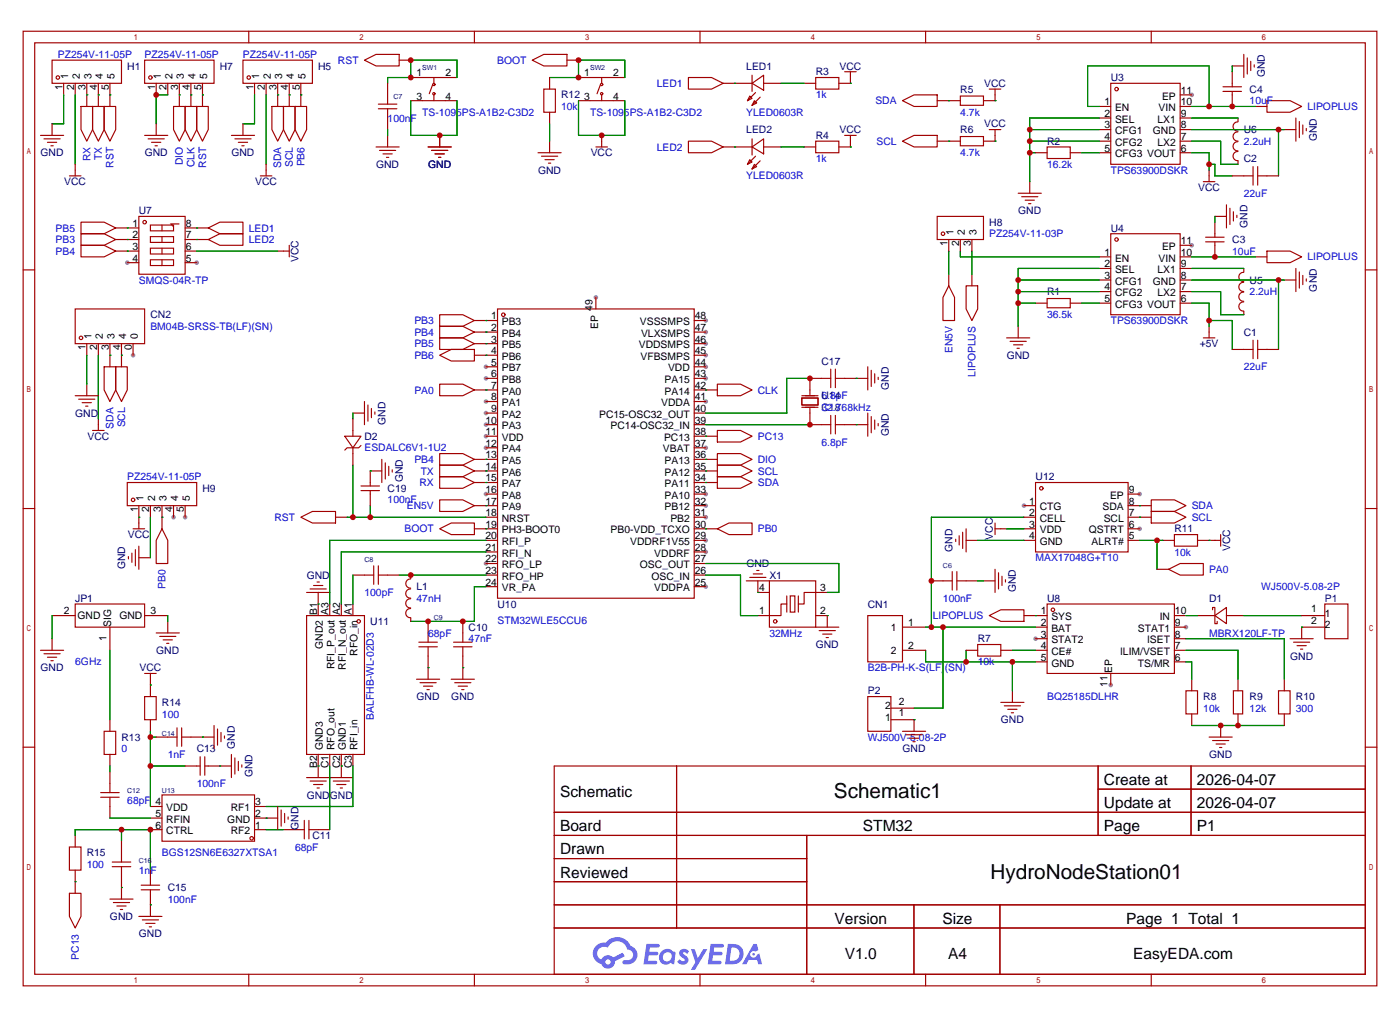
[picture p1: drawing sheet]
<svg xmlns="http://www.w3.org/2000/svg" width="307mm" height="221mm" viewBox="0 0 307 221" stroke-linecap="round" stroke-linejoin="round" font-family="sans-serif">
<g fill="#999">
<circle cx="261.6" cy="20.8" r=".51"/>
<circle cx="261.6" cy="53.8" r=".51"/>
<circle cx="43.2" cy="57.7" r=".51"/>
<circle cx="27.9" cy="57.7" r=".51"/>
<circle cx="227.3" cy="140.2" r=".51"/>
<circle cx="260.3" cy="137.7" r=".51"/>
<circle cx="243.8" cy="150.4" r=".51"/>
<circle cx="106.7" cy="80.5" r=".51"/>
<circle cx="106.7" cy="83.1" r=".51"/>
<circle cx="106.7" cy="88.1" r=".51"/>
<circle cx="106.7" cy="90.7" r=".51"/>
<circle cx="106.7" cy="93.2" r=".51"/>
<circle cx="106.7" cy="95.8" r=".51"/>
<circle cx="106.7" cy="98.3" r=".51"/>
<circle cx="106.7" cy="108.5" r=".51"/>
<circle cx="106.7" cy="123.7" r=".51"/>
<circle cx="154.9" cy="128.8" r=".51"/>
<circle cx="154.9" cy="121.2" r=".51"/>
<circle cx="154.9" cy="118.6" r=".51"/>
<circle cx="154.9" cy="113.5" r=".51"/>
<circle cx="154.9" cy="111" r=".51"/>
<circle cx="154.9" cy="108.5" r=".51"/>
<circle cx="154.9" cy="98.3" r=".51"/>
<circle cx="154.9" cy="88.1" r=".51"/>
<circle cx="154.9" cy="83.1" r=".51"/>
<circle cx="154.9" cy="80.5" r=".51"/>
<circle cx="154.9" cy="78" r=".51"/>
<circle cx="154.9" cy="75.4" r=".51"/>
<circle cx="154.9" cy="72.9" r=".51"/>
<circle cx="154.9" cy="70.4" r=".51"/>
<circle cx="130.8" cy="65.3" r=".51"/>
<circle cx="224.8" cy="111" r=".51"/>
<circle cx="250.2" cy="116.1" r=".51"/>
<circle cx="250.2" cy="108.5" r=".51"/>
<circle cx="38.1" cy="113.5" r=".51"/>
<circle cx="40.6" cy="113.5" r=".51"/>
<circle cx="29.2" cy="78" r=".51"/>
</g>
<g fill="none" stroke="#a10000" stroke-width=".25">
<path d="M5.1 6.9h297.2v209.5h-297.2zM7.6 9.4h292.1v204.5h-292.1zM54.6 6.9v2.5M104.1 6.9v2.5M153.7 6.9v2.5M203.2 6.9v2.5M252.7 6.9v2.5M5.1 59.2h2.5M299.7 59.2h2.6M5.1 111.6h2.5M299.7 111.6h2.6M5.1 164h2.5"/>
<path d="M121.7 168.1h178v45.8h-178zM121.7 178.3h178M148.5 168.1v35.6M241.1 168.1v15.3M241.1 173.2h58.6M261.5 168.1v15.3M299.7 164h2.6M121.7 183.4h178M121.7 188.5h55.4M121.7 198.6h178M121.7 193.5h55.4M177.1 183.4v30.5"/>
<path d="M200.6 198.6v15.3M219.5 198.6v15.3M54.6 213.9v2.5M104.1 213.9v2.5M121.7 203.7h178M153.7 213.9v2.5M203.2 213.9v2.5M252.7 213.9v2.5"/>
</g>
<g fill="#5487ff">
<path d="M149.4 208.5a1.3 1.3 0 0 1 1.8 .3l-.4 .7a.54 .54 0 0 0-.9-.3l.2 .2a1.28 1.28 0 0 1 .7 2 1.53 1.53 0 0 1-2.1-.3l.5-.5 .8 .4a.31 .31 0 0 0 .3-.3 .31 .31 0 0 0-.3-.3 1.12 1.12 0 0 1-.6-1.9z"/>
<path d="M151.7 208.4h.8l.7 1.9 1.2-1.9h.9l-2.7 4.5h-.9l1-1.7z"/>
<path d="M141.9 207.2h2.3a.46 .46 0 0 1 .5 .1 .46 .46 0 0 1 .1 .5l-.4 .2h-1.7l-.2 .9h1.7a.4 .4 0 0 1 .3 .5 .4 .4 0 0 1-.4 .3h-1.7l-.1 1.2h1.3a.46 .46 0 0 1 .5 .1 .46 .46 0 0 1 .1 .5l-.3 .2h-2.6z"/>
<path d="M156 207.2h2.3a.47 .47 0 0 1 .5 .1 .47 .47 0 0 1 .1 .5l-.4 .2h-1.7l-.1 .9h1.6a.4 .4 0 0 1 .3 .5 .4 .4 0 0 1-.4 .3h-1.7l-.1 1.2h1.3a.46 .46 0 0 1 .5 .1 .46 .46 0 0 1 .2 .5l-.4 .2h-2.6z"/>
<path d="M165.4 207.2h.7l.4 1.4-.6 .3a.75 .75 0 0 0-1.2 .3 .75 .75 0 0 0 .5 1 .75 .75 0 0 0 1-.6l.5-.3 .6 2.4h-.8l-.3-1h-1.8l-.6 1h-.9z"/>
<path d="M159.8 207.2l-.6 4.5h1.4a2.27 2.27 0 0 0 2.6-2.3 2.27 2.27 0 0 0-2.7-2.2zM160.6 208a1.5 1.5 0 0 1 1.8 1.5 1.5 1.5 0 0 1-2 1.4h-.2z"/>
<path d="M145.2 208.8a1.6 1.6 0 0 0-.3 2.3 1.6 1.6 0 0 0 2.3 .2l.8 .4 .3-2.5-.2-.3h-.4a1.58 1.58 0 0 0-2.5-.1zM145.8 209.4a.98 .98 0 0 1 1.6 .4 .98 .98 0 0 1-1 1.2 .94 .94 0 0 1-.9-.6 .94 .94 0 0 1 .3-1z"/>
<path d="M130.9 207.6a2.37 2.37 0 0 0 1.1 4 1.54 1.54 0 0 0 1.8 1 1.54 1.54 0 0 0 1.2-1.6l2.2-1.1-.5-.8-2.1 1.1a1.57 1.57 0 0 0-2.6 .5 1.5 1.5 0 0 1-.7-2.1 1.5 1.5 0 0 1 2.2-.6 2.23 2.23 0 0 1 2.2-1.4 2.23 2.23 0 0 1 2 1.9 1.16 1.16 0 0 1 1.3 1 1.16 1.16 0 0 1-1.1 1.3h-.7a.47 .47 0 0 0-.6 .4 .47 .47 0 0 0 .5 .5 2.17 2.17 0 0 0 2.5-1 2.17 2.17 0 0 0-.4-2.6l-.8-.5a3.2 3.2 0 0 0-5.4-.7l-1.1 .1zM132.9 211.2a.6 .6 0 0 1 1.2 0 .6 .6 0 0 1-1.2 0z"/>
<circle cx="165.4" cy="209.5" r=".28"/>
</g>
<g fill="none" stroke="#a10000" stroke-width=".25">
<path d="M11.4 13.2h15.3v5.1h-15.3zM14 18.3v2.5M16.5 18.3v2.5M19 18.3v5.1M21.6 18.3v5.1M24.1 18.3v5.1M31.7 13.2h15.3v5.1h-15.3zM34.3 18.3v2.5M36.8 18.3v2.5M39.4 18.3v5.1M41.9 18.3v5.1M44.4 18.3v5.1"/>
<path d="M53.3 13.2h15.3v5.1h-15.3zM55.9 18.3v2.5M58.4 18.3v2.5M61 18.3v5.1M63.5 18.3v5.1M66 18.3v5.1M80 13.2l2.5-1.3h5.1v2.6h-5.1zM85.1 18.3v4.6M87.6 13.2h2.6M90.2 17h10.1M95 18.5l-.8 2.1M95.2 17v1.3"/>
<path d="M116.8 13.2l2.6-1.3h5.1v2.6h-5.1zM119.4 19.6h2.5v5h-2.5zM120.6 17v2.6M124.5 13.2h2.5M127 17h10.2M131.8 18.5l-.7 2.1M132.1 17v1.3M151.1 17h5.1l2.5 1.3-2.5 1.3h-5.1zM158.7 18.3h6.4M165.1 18.3l2.5-1.8v3.3zM165.1 16.5v3.6M167.6 18.3h3.8"/>
<path d="M176.5 18.3h2.6M179.1 17h5v2.6h-5zM185.4 15.7h2.6M186.7 15.7v2.6h-2.6M217.2 19.6h2.5M218.4 19.6v2.5h-2.5M243.8 18.3h15.3v17.8h-15.3zM268.5 19h4M270.5 15.7v3.3M270.5 14.5h2.5M273 11.9v5.1M273.8 12.7v3.6"/>
<path d="M274.6 13.5v2M275.3 14.2v.5M8.9 29.7h5.1M9.7 30.5h3.5M10.4 31.2h2M11.2 32h.5M11.4 27.2v2.5M15.2 38.6h2.6M16.5 36.1v2.5M17.8 23.4h2.5v5l-1.3 2.6-1.2-2.6zM20.3 23.4h2.6v5l-1.3 2.6-1.3-2.6zM22.9 23.4h2.5v5l-1.3 2.6-1.2-2.6z"/>
<path d="M31.7 29.7h5.1M32.5 30.5h3.6M33.3 31.2h2M34 32h.5M34.3 27.2v2.5M38.1 23.4h2.5v5l-1.2 2.6-1.3-2.6zM40.6 23.4h2.6v5l-1.3 2.6-1.3-2.6zM43.2 23.4h2.5v5l-1.3 2.6-1.2-2.6zM50.8 29.7h5.1M51.6 30.5h3.5M52.3 31.2h2.1M53.1 32h.5"/>
<path d="M53.3 27.2v2.5M57.1 38.6h2.6M58.4 36.1v2.5M59.7 23.4h2.5v5l-1.2 2.6-1.3-2.6zM62.2 23.4h2.6v5l-1.3 2.6-1.3-2.6zM64.8 23.4h2.5v5l-1.3 2.6-1.2-2.6zM82.5 32.3h5.1M83.1 23.9h4M83.1 22.9h4M83.3 33h3.6M84.1 33.8h2M84.8 34.5h.5"/>
<path d="M85.1 23.9v4.5M85.1 29.7v2.6M90.2 22.1h10.1M94 32.3h5.1M94.7 33h3.6M95.2 20.8v1.3M95.5 33.8h2M96.3 34.5h.5M96.5 29.7v2.6M118.1 33.5h5.1M118.9 34.3h3.5M119.6 35.1h2.1"/>
<path d="M120.4 35.8h.5M120.6 24.6v2.6M120.6 31v2.5M127 22.1h10.2M130.8 32.3h2.5M132.1 20.8v1.3M132.1 29.7v2.6M151.1 31h5.1l2.5 1.3-2.5 1.2h-5.1zM158.7 32.3h6.4M164.6 21.1l.5 .5-1 .5zM164.6 35.1l.5 .5-1 .5zM165.1 32.3l2.5-1.8v3.3z"/>
<path d="M165.1 30.5v3.5M165.6 22.1l.5 .5-1 .5zM165.6 36.1l.5 .5-1 .5zM165.9 20.3l-1.8 1.8M165.9 34.3l-1.8 1.8M166.9 21.3l-1.8 1.8M166.9 35.3l-1.8 1.8M167.6 32.3h3.8M176.5 32.3h2.6M179.1 31h5v2.5h-5zM185.4 29.7h2.6M186.7 29.7v2.6h-2.6"/>
<path d="M198.1 31l2.6-1.3h5v2.6h-5zM198.1 22.1l2.6-1.3h5v2.6h-5zM205.7 31h5.1M205.7 22.1h5.1M210.8 21.1h5.1v2h-5.1zM210.8 30h5.1v2h-5.1zM217.2 28.4h2.5M218.4 28.4v2.6h-2.5M226.1 39.9v2.5M227.3 33.5h2.6M229.9 32.3h5v2.5h-5zM234.9 33.5h2.6"/>
<path d="M241.3 23.4h2.5M241.3 25.9h2.5M241.3 28.4h2.5M241.3 31h2.5M241.3 33.5h2.5M259.1 23.4h2.5M259.1 25.9h2.5M259.1 28.4h2.5M259.1 31h2.5M259.1 33.5h2.5M259.1 20.8h2.5M264.2 39.9h2.5"/>
<path d="M265.4 37.3v2.6M268.5 20.1h4M270.5 38.6h4.6M270.5 20.1v3.3M271.8 28.9a1.01 1.01 0 0 0-1.1 1.1 1.01 1.01 0 0 0 1.1 1M271.8 31.1a1.01 1.01 0 0 0-1.1 1 1.01 1.01 0 0 0 1.1 1M271.8 26.8a1.01 1.01 0 0 0-1.1 1 1.01 1.01 0 0 0 1.1 1M271.8 33.3a1.01 1.01 0 0 0-1.1 1 1.01 1.01 0 0 0 1.1 1v.8M271.8 25.9v.8M275.1 36.6v4M275.6 23.4h2.5M276.1 36.6v4"/>
<path d="M276.1 38.6h4.6M278.1 22.1h5.1l2.6 1.3-2.6 1.2h-5.1zM281.9 28.4h2.6M284.5 25.9v5.1M285.2 26.7v3.5M286 27.4v2.1M286.8 28.2v.5M17.8 48.8h5.1l2.5 1.2-2.5 1.3h-5.1zM17.8 51.3h5.1l2.5 1.3-2.5 1.2h-5.1zM17.8 53.8h5.1l2.5 1.3-2.5 1.3h-5.1zM25.4 50h5.1M25.4 52.6h5.1"/>
<path d="M25.4 55.1h5.1M27.9 57.7h2.6M30.5 47.5h10.1v12.7h-10.1zM33 49.4h5.1v1.3h-5.1zM33 57h5.1v1.3h-5.1zM33 54.5h5.1v1.3h-5.1zM33 51.9h5.1v1.3h-5.1zM35.6 49.4v1.3M35.6 51.9v1.3M35.6 54.5v1.3M35.6 57v1.3M40.6 50h5.1"/>
<path d="M40.6 52.6h5.1M40.6 55.1h2.6M40.6 57.7h2.6M45.7 50l2.6-1.2h5v2.5h-5zM45.7 52.6l2.6-1.3h5v2.5h-5zM61 55.1h2.5M63.5 53.8v2.6M205.7 47.5h10.2v5.1h-10.2zM208.3 52.6v2.5M210.8 52.6v2.5M213.4 52.6v2.5M223.5 42.4h5.1"/>
<path d="M224.3 43.2h3.5M225 43.9h2.1M225.8 44.7h.5M241.3 56.4h2.5M241.3 58.9h2.5M243.8 51.3h15.3v17.8h-15.3zM259.1 56.4h2.5M259.1 58.9h2.5M259.1 53.8h2.5M264.7 53.1h4M264.7 52.1h4M266.7 48.8v3.3"/>
<path d="M266.7 53.1v3.3M266.7 47.5h2.5M269.2 45v5M270 45.7v3.6M270.8 46.5v2M271.5 47.2v.6M273 59.8a1.01 1.01 0 0 0-1 1 1.01 1.01 0 0 0 1 1M273 58.9v.8M275.6 56.4h2.5M278.1 55.1h5.1l2.6 1.3-2.6 1.3h-5.1zM284.5 58.9v5.1M285.2 59.7v3.5"/>
<path d="M16.5 67.8h15.2v7.6h-15.2zM19 75.4v2.6M21.6 75.4v2.6M24.1 75.4v5.1M26.7 75.4v5.1M29.2 75.4v2.6M96.5 69.1h5.1l2.5 1.3-2.5 1.2h-5.1zM96.5 71.6h5.1l2.5 1.3-2.5 1.3h-5.1zM96.5 74.2h5.1l2.5 1.2-2.5 1.3h-5.1zM96.5 78l2.6-1.3h5v2.5h-5zM104.1 70.4h5.1M104.1 72.9h5.1"/>
<path d="M104.1 75.4h5.1M104.1 78h5.1M109.2 67.8h43.2v63.5h-43.2zM130.8 65.3v2.5M152.4 70.4h2.5M152.4 72.9h2.5M152.4 75.4h2.5M152.4 78h2.5M208.3 62.7l1.2 2.6v5.1h-2.5v-5.1zM208.3 60.2v2.5M212.1 62.7h2.5v5.1l-1.2 2.6-1.3-2.6zM213.4 60.2v2.5"/>
<path d="M221 74.2h5.1M221.7 74.9h3.6M222.5 75.7h2M223.3 76.5h.5M223.5 71.6v2.6M227.3 66.5h2.6M229.9 65.5h5v2.1h-5zM234.9 66.5h2.6M241.3 61.5h2.5M241.3 64h2.5M241.3 66.5h2.5M259.1 61.5h2.5"/>
<path d="M259.1 64h2.5M259.1 66.5h2.5M264.2 74.2h2.5M265.4 71.6v2.6M270.5 76.7h4.6M273 62a1.01 1.01 0 0 0-1.1 1 1.01 1.01 0 0 0 1.1 1M273 64.1a1.01 1.01 0 0 0-1.1 1 1.01 1.01 0 0 0 1.1 1M273 66.3a1.01 1.01 0 0 0-1 1 1.01 1.01 0 0 0 1 1M273 68.3v.8M275.1 74.7v4M276.1 76.7h4.6M276.1 74.7v4"/>
<path d="M281.9 61.5h2.6M286 60.5v2M286.8 61.2v.5M16.5 86.9h5.1M17.3 87.6h3.5M18 88.4h2.1M18.8 89.2h.5M19 84.3v2.6M20.3 94.5h2.6M21.6 91.9v2.6M22.9 80.5h2.5v5.1l-1.3 2.5-1.2-2.5zM25.4 80.5h2.5v5.1l-1.2 2.5-1.3-2.5z"/>
<path d="M75.7 95.8h3.5l-1.7 2.5zM77.5 90.7h2.5M77.5 91.9v3.9M77.5 98.3v3.8M79.2 97.8l-.5 .5h-2.5l-.5 .5M80 88.1v5.1M80.8 88.9v3.6M81.5 89.7v2M82.3 90.4v.5M96.5 84.3h5.1l2.5 1.3-2.5 1.3h-5.1zM96.5 99.6h5.1l2.5 1.2-2.5 1.3h-5.1zM104.1 85.6h5.1"/>
<path d="M106.7 80.5h2.5M106.7 83.1h2.5M106.7 88.1h2.5M106.7 90.7h2.5M106.7 93.2h2.5M106.7 95.8h2.5M106.7 98.3h2.5M152.4 80.5h2.5M152.4 83.1h2.5M152.4 85.6h5.1M152.4 88.1h2.5M152.4 90.7h2.5"/>
<path d="M152.4 93.2h2.5M152.4 95.8h5.1M152.4 98.3h2.5M157.5 99.6h5.1l2.5 1.2-2.5 1.3h-5.1zM157.5 84.3h5.1l2.5 1.3-2.5 1.3h-5.1zM157.5 94.5h5.1l2.5 1.3-2.5 1.2h-5.1zM176 87.4h3.6v1.5h-3.6zM176 89.4h3.6M176 86.9h3.6M177.8 89.7v3.5h4.6M182.4 83.1h-4.6v3.5M182.4 81v4.1"/>
<path d="M182.4 91.2v4.1M183.4 83.1h7.1M183.4 93.2h7.1M183.4 81v4.1M183.4 91.2v4.1M190.5 80.5v5.1M190.5 90.7v5.1M191.3 81.3v3.5M191.3 91.4v3.6M192 82v2.1M192 92.2v2M192.8 82.8v.5"/>
<path d="M192.8 93v.5M27.9 105.9h15.3v5.1h-15.3zM29.2 116.1h2.5M30.5 111v5.1M30.5 119.9v5.1M33 111v2.5M35.6 116.1l1.2 2.5v5.1h-2.5v-5.1zM35.6 111v5.1M38.1 111v2.5M40.6 111v2.5M66 113.5l2.6-1.2h5.1v2.5h-5.1zM73.7 113.5h2.5"/>
<path d="M79.2 107.7h4.1M79.2 106.7h4.1M81.3 107.7v3.3M83.8 103.4h-2.5v3.3M83.8 100.8v5.1M84.6 101.6v3.6M85.3 102.4v2M86.1 103.1v.5M96.5 102.1h5.1l2.5 1.3-2.5 1.2h-5.1zM96.5 104.6h5.1l2.5 1.3-2.5 1.3h-5.1zM96.5 116.1l2.6-1.3h5v2.5h-5zM96.5 109.7h5.1l2.5 1.3-2.5 1.3h-5.1z"/>
<path d="M104.1 100.8h5.1M104.1 103.4h5.1M104.1 105.9h5.1M104.1 111h5.1M104.1 116.1h5.1M106.7 108.5h2.5M106.7 113.5h2.5M106.7 118.6h2.5M152.4 100.8h5.1M152.4 103.4h5.1M152.4 105.9h5.1M152.4 108.5h2.5"/>
<path d="M152.4 111h2.5M152.4 113.5h2.5M152.4 116.1h5.1M152.4 118.6h2.5M157.5 104.6h5.1l2.5 1.3-2.5 1.3h-5.1zM157.5 102.1h5.1l2.5 1.3-2.5 1.2h-5.1zM157.5 116.1l2.5-1.3h5.1v2.5h-5.1zM209.8 118.4v.5M210.6 117.6v2M211.3 116.8v3.6M212.1 118.6h2.5M212.1 116.1v5.1"/>
<path d="M218.4 114.8v2.5M218.4 116.1h2.6M224.8 111h2.5M224.8 113.5h2.5M224.8 116.1h2.5M224.8 118.6h2.5M227.3 105.9h20.3v15.3h-20.3zM247.6 108.5h2.6M247.6 111h5.1M247.6 113.5h5.1M247.6 116.1h2.6M247.6 118.6h2.6"/>
<path d="M252.7 112.3h5.1l2.5 1.2-2.5 1.3h-5.1zM252.7 109.7h5.1l2.5 1.3-2.5 1.3h-5.1zM255.3 118.6h2.5M257.8 117.3h5.1v2.6h-5.1zM262.9 118.6h5.1M268 117.3v2.6M11.4 135.1h5.1M16.5 132.6h15.2v5.1h-15.2zM24.1 137.7v5M28.2 122.2v.5M29 121.4v2M29.7 120.7v3.5"/>
<path d="M30.5 122.4h2.5M31.7 135.1h5.1M34.3 138.9h5.1M35.1 139.7h3.5M36.8 136.4v2.5M67.3 135.1h12.7v30.5h-12.7zM67.3 130h5.1M68.1 129.3h3.5M68.8 128.5h2.1M69.6 127.8h.5M69.8 130v5.1M72.4 132.6v2.5"/>
<path d="M74.9 132.6v2.5M77.5 126.2h4.5M77.5 132.6v2.5M82 124.2v4.1M83.1 126.2h4.5M83.1 124.2v4.1M90.2 131.4a1.01 1.01 0 0 0-1.1 1 1.01 1.01 0 0 0 1.1 1.1M90.2 129.3a1.01 1.01 0 0 0-1.1 1 1.01 1.01 0 0 0 1.1 1M90.2 127.1a1.01 1.01 0 0 0-1.1 1 1.01 1.01 0 0 0 1.1 1M90.2 133.6a1.01 1.01 0 0 0-1.1 1 1.01 1.01 0 0 0 1.1 1v.8M90.2 126.2v.8M94 136.4v4.6"/>
<path d="M101.6 136.4v4.6M106.7 121.2h2.5M106.7 123.7h2.5M106.7 126.2h2.5M106.7 128.8h2.5M152.4 121.2h2.5M152.4 123.7h2.5M152.4 126.2h2.5M152.4 128.8h2.5M163.8 127.5h5.1M164.6 126.7h3.5M165.4 126h2"/>
<path d="M166.1 125.2h.5M166.4 127.5v2.5h2.5M168.9 127.5h10.2v10.2h-10.2zM172.7 132.6h-1.3v2.5h-5M172.7 130.8v3.6M173.5 130.8h1v3.6h-1zM175.3 130.8v3.6M179.1 135.1h2.5v2.6M179.1 137.7h5M179.8 138.4h3.6M180.6 139.2h2M181.4 140h.5"/>
<path d="M181.6 130h-5.1v2.6h-1.2M190.5 135.1h7.6v10.2h-7.6zM198.1 137.7h5.1M204.5 127.5h4.5M209 125.5v4M210.1 127.5h4.5M210.1 125.5v4M215.9 127.5h2.5M217.2 135.1l2.5-1.2h5.1v2.5h-5.1zM218.4 125v5M219.2 125.7v3.6M220 126.5v2"/>
<path d="M220.7 127.3v.5M224.8 135.1h5.1M227.3 137.7h2.6M229.9 132.6h27.9v15.2h-27.9zM254 125h2.5M256.5 125l2.6-1.3h5.1v2.5h-5.1zM257.8 135.1h2.5M257.8 137.7h2.5M262.9 135.1h3.8M266.2 133.9v-.5h.5v3.5h.5v-.5M266.7 135.1l2.5-1.7v3.5zM269.2 135.1h3.8"/>
<path d="M285.8 135.1h5M290.8 132.6h5.1v7.6h-5.1zM290.8 137.7h-5v2.5M8.9 142.7h5.1M9.7 143.5h3.5M10.4 144.3h2M11.2 145h.5M11.4 140.2v2.5M24.1 158v2.5M31.7 152.9h2.6v5.1h-2.6zM31.7 147.8h2.6M33 147.8v5.1"/>
<path d="M33 158v2.5M35.8 140.5h2M36.6 141.2h.5M38.9 159.8v4M39.9 159.8v4M47 159.3v5M91.4 149.1h5.1M91.9 141h4.1M91.9 142h4.1M92.2 149.9h3.6M93 150.6h2M93.7 151.4h.5"/>
<path d="M94 142v7.1M99.1 149.1h5M99.6 141h4M99.6 142h4M99.8 149.9h3.6M100.6 150.6h2M101.3 151.4h.6M101.6 142v7.1M190.5 152.9h5.1v7.6h-5.1zM195.6 158h5.1v2.5M195.6 155.4h5.1M198.1 142.7h5.1"/>
<path d="M212.1 142.7h2.5M214.6 141.5h5.1v2.5h-5.1zM219.7 142.7h2.5M219.7 154.2h5.1M220.5 154.9h3.5M221.2 155.7h2.1M222 156.5h.5M222.2 151.6v2.6M227.3 140.2h2.6M227.3 142.7h2.6M227.3 145.3h2.6M243.8 147.8v2.6"/>
<path d="M257.8 140.2h2.5M257.8 142.7h2.5M257.8 145.3h2.5M260.3 151.6h2.6v5.1h-2.6zM261.6 149.1v2.5M261.6 156.7v2.6M268 159.3v2.5M270.8 151.6h2v5.1h-2zM271.8 149.1v2.5M271.8 156.7v2.6M280.7 151.6h2.5v5.1h-2.5zM281.9 149.1v2.5"/>
<path d="M281.9 156.7v2.6M283.2 140.2h5.1M284 141h3.5M284.7 141.7h2.1M285.5 142.5h.5M22.1 174h4.1M22.1 175h4.1M22.9 160.5h2.5v5.1h-2.5zM24.1 165.6v2.5M24.1 169.4v4.6M24.1 175v4.6M33 179.6h2.6"/>
<path d="M33 177h2.6M34.3 161.8h4.6M35.6 174.5h20.3v10.2h-20.3zM39.9 161.8h7.1M40.6 168.1h3.3M43.9 166.1v4.1M45 166.1v4.1M45 168.1h5.8M47.8 160v3.6M48.5 160.8v2M49.3 161.5v.6M50.8 165.6v5.1"/>
<path d="M51.6 166.4v3.5M52.3 167.1v2.1M53.1 167.9v.5M55.9 179.6h5.1M55.9 177h2.5M61 177v5.1M61.7 177.8v3.6M62.5 178.6v2M63.2 179.3v.5M67.3 170.7h10.2M68.1 171.5h3.5M68.8 172.2h2.1"/>
<path d="M69.6 173h.5M69.8 165.6v5.1M72.4 165.6v2.5M73.2 171.5h3.5M73.9 172.2h2M74.7 173h.5M74.9 165.6v5.1M77.5 165.6v2.5M198.1 160.5h5.1M198.9 161.3h3.5M199.6 162.1h2.1M200.4 162.8h.5"/>
<path d="M265.4 161.8h5.1M266.2 162.6h3.5M267 163.3h2M267.7 164.1h.5M15.2 185.9h2.6v5.1h-2.6zM15.2 196.1h2.6v5.1l-1.3 2.5-1.3-2.5zM16.5 183.4v2.5M16.5 191v5.1M24.1 197.4h5.1M24.6 190.2h4.1M24.6 189.2h4.1M24.9 198.1h3.5"/>
<path d="M25.7 198.9h2M26.4 199.6h.5M26.7 184.7v4.5M26.7 190.2v7.2M31 195.3h4.1M31 194.3h4.1M33 182.1h2.6M33 191v3.3M33 195.3v5.9M55.9 182.1h2.5M62.2 182.1h4.6M66.8 180.1v4.1"/>
<path d="M67.8 182.1h4.6M67.8 180.1v4.1M30.5 201.2h5.1M31.2 201.9h3.6M32 202.7h2M32.8 203.5h.5"/>
<circle cx="12.7" cy="17" r=".38"/>
<circle cx="33" cy="17" r=".38"/>
<circle cx="54.6" cy="17" r=".38"/>
<circle cx="95.2" cy="18.5" r=".25"/>
<circle cx="132.1" cy="18.5" r=".25"/>
<circle cx="245.1" cy="19.6" r=".38"/>
<circle cx="95.2" cy="20.6" r=".25"/>
<circle cx="132.1" cy="20.6" r=".25"/>
<circle cx="31.7" cy="48.8" r=".38"/>
<circle cx="207" cy="51.3" r=".38"/>
<circle cx="245.1" cy="52.6" r=".38"/>
<circle cx="17.8" cy="74.2" r=".38"/>
<circle cx="110.5" cy="69.1" r=".38"/>
<circle cx="29.2" cy="109.7" r=".38"/>
<circle cx="228.6" cy="107.2" r=".38"/>
<circle cx="78.7" cy="136.4" r=".38"/>
<circle cx="170.2" cy="136.4" r=".38"/>
<circle cx="231.1" cy="133.9" r=".38"/>
<circle cx="55.2" cy="184" r=".38"/>
</g>
<g fill="none" stroke="#008700" stroke-width=".25">
<path d="M100.3 17v-3.8h-10.1v3.8h-5.1v1.3M120.6 17h6.4v-3.8h10.2v3.8M161.3 18.3h.1M171.4 18.3h5.1M186.7 18.3h.1M270.5 14.5v1.2M14 20.8v6.4h-2.6M16.5 20.8v15.3M19 20.8h.1M21.6 20.8h.1M24.1 20.8h.1M36.8 20.8h-2.5v6.4"/>
<path d="M39.4 20.8h.1M41.9 20.8h.1M44.4 20.8h.1M55.9 20.8v6.4h-2.6M58.4 20.8v15.3M61 20.8h.1M63.5 20.8h.1M66 20.8h.1M85.1 28.4v1.3M90.2 22.1v7.6h10.1v-7.6M120.6 27.2v3.8M127 22.1v7.6h10.2v-7.6"/>
<path d="M161.3 32.3h.1M171.4 32.3h5.1M186.7 32.3h.1M208.3 22.1h.1M208.3 31h.1M218.4 22.1h.1M218.4 31h.1M226.1 31h15.2M226.1 33.5h1.2M226.1 28.4h15.2M237.5 33.5h3.8M241.3 23.4h-2.5v-8.9h26.6v8.9"/>
<path d="M241.3 25.9h-15.2v14M261.6 23.4h14M261.6 33.5h3.8v3.8M261.6 31h6.4v5.1h3.8M261.6 25.9h10.2M261.6 28.4h20.3M265.4 36.1h1.3v2.5h3.8M280.7 28.4v10.2M27.9 50h.1M27.9 52.6h.1M27.9 55.1h.1M43.2 50h.1"/>
<path d="M43.2 52.6h.1M43.2 55.1h17.8M208.3 55.1v5.1M210.8 55.1v1.3h30.5M213.4 55.1v5.1M241.3 58.9h-17.8v12.7M261.6 56.4h14M261.6 58.9h11.4M266.7 47.5v1.3M19 78v6.3M21.6 78v13.9M24.1 78h.1"/>
<path d="M26.7 78h.1M106.7 70.4h.1M106.7 72.9h.1M106.7 75.4h.1M106.7 78h.1M223.5 64h17.8M223.5 61.5h17.8M223.5 66.5h3.8M237.5 66.5h3.8M261.6 66.5h3.8v5.1M261.6 64h6.4v5.1h5M261.6 61.5h20.3"/>
<path d="M265.4 70.4h5.1v6.3M280.7 61.5v15.2M77.5 90.7v1.2M106.7 85.6h.1M154.9 85.6h.1M154.9 95.8h.1M154.9 93.2h22.9M177.8 83.1h-5.1v7.6h-17.8M188 83.1h.1M188 93.2h.1M30.5 113.5h.1M33 113.5v8.9"/>
<path d="M35.6 113.5h.1M76.2 113.5h30.5M77.5 102.1v11.4M81.3 103.4h.1M81.3 111v2.5M106.7 105.9h.1M106.7 103.4h.1M106.7 100.8h.1M106.7 116.1h.1M106.7 111h.1M106.7 118.6h-34.3v14M154.9 105.9h.1"/>
<path d="M154.9 103.4h.1M154.9 100.8h.1M154.9 116.1h.1M214.6 118.6h10.2M221 116.1h3.8M224.8 113.5h-20.3v24.2M250.2 113.5h.1M250.2 111h.1M250.2 118.6h5.1M254 118.6v6.4M265.4 118.6h.1M11.4 135.1v5.1"/>
<path d="M36.8 135.1v1.3M69.8 132.6h.1M77.5 126.2v6.4M87.6 126.2h19.1M106.7 121.2h-31.8v11.4M106.7 128.8h-2.6v7.6h-13.9M154.9 126.2h7.7v8.9h3.8M154.9 123.7h29.2v6.3h-2.5M166.4 130h.1M181.6 135.1h.1M203.2 137.7h24.1M207 137.7v17.7h-6.3"/>
<path d="M214.6 127.5h1.3M227.3 135.1h.1M260.3 135.1h2.6M273 135.1h12.8M285.8 137.7h.1M24.1 142.7v15.3M33 150.4h.1M94 146.6h.1M101.6 146.6h.1M200.7 158h.1M203.2 142.7v2.6h24.1M212.1 142.7v2.6"/>
<path d="M222.2 145.3v6.3M222.2 142.7h5.1M260.3 145.3h1.3v3.8M260.3 142.7h11.5v6.4M260.3 140.2h21.6v8.9M261.6 159.3h20.3M24.1 179.6h8.9M24.1 168.1v1.3M33 160.5v16.5M33 168.1h7.6M33 161.8h1.3M44.4 161.8h.1"/>
<path d="M48.3 168.1h.1M58.4 179.6h.1M69.8 168.1h.1M72.4 168.1v14M74.9 168.1h.1M77.5 168.1v8.9h-19.1M16.5 193.5h.1M16.5 183.4v-1.3h16.5v8.9M26.7 194.8h.1M26.7 182.1v2.6M33 198.6h.1M58.4 182.1h3.8"/>
</g>
<g fill="#c00">
<circle cx="270.5" cy="23.4" r=".63"/>
<circle cx="265.4" cy="23.4" r=".63"/>
<circle cx="266.7" cy="56.4" r=".63"/>
<circle cx="280.7" cy="61.5" r=".63"/>
<circle cx="265.4" cy="70.4" r=".63"/>
<circle cx="265.4" cy="36.1" r=".63"/>
<circle cx="280.7" cy="28.4" r=".63"/>
<circle cx="226.1" cy="33.5" r=".63"/>
<circle cx="226.1" cy="31" r=".63"/>
<circle cx="226.1" cy="28.4" r=".63"/>
<circle cx="223.5" cy="66.5" r=".63"/>
<circle cx="223.5" cy="64" r=".63"/>
<circle cx="223.5" cy="61.5" r=".63"/>
<circle cx="96.5" cy="29.7" r=".63"/>
<circle cx="90.2" cy="13.2" r=".63"/>
<circle cx="90.2" cy="17" r=".63"/>
<circle cx="132.1" cy="29.7" r=".63"/>
<circle cx="127" cy="13.2" r=".63"/>
<circle cx="127" cy="17" r=".63"/>
<circle cx="34.3" cy="20.8" r=".63"/>
<circle cx="212.1" cy="145.3" r=".63"/>
<circle cx="222.3" cy="145.3" r=".63"/>
<circle cx="207" cy="137.7" r=".63"/>
<circle cx="204.5" cy="137.7" r=".63"/>
<circle cx="204.5" cy="127.5" r=".63"/>
<circle cx="268" cy="159.3" r=".63"/>
<circle cx="271.8" cy="159.3" r=".63"/>
<circle cx="254" cy="118.6" r=".63"/>
<circle cx="81.3" cy="113.5" r=".63"/>
<circle cx="77.5" cy="113.5" r=".63"/>
<circle cx="90.2" cy="126.2" r=".63"/>
<circle cx="94" cy="136.4" r=".63"/>
<circle cx="101.6" cy="136.4" r=".63"/>
<circle cx="33" cy="168.1" r=".63"/>
<circle cx="33" cy="161.8" r=".63"/>
<circle cx="26.7" cy="182.1" r=".63"/>
<circle cx="33" cy="182.1" r=".63"/>
<circle cx="177.8" cy="83.1" r=".63"/>
<circle cx="177.8" cy="93.2" r=".63"/>
</g>
<g font-size="4.5">
<text x="183.1" y="175.2">Schematic1</text>
<text x="217.5" y="192.9">HydroNodeStation01</text>
</g>
<g font-size="3.4">
<text x="242.3" y="172.3">Create at</text>
<text x="262.7" y="172.3">2026-04-07</text>
<text x="122.9" y="174.8">Schematic</text>
<text x="242.3" y="177.4">Update at</text>
<text x="262.7" y="177.4">2026-04-07</text>
<text x="122.9" y="182.5">Board</text>
<text x="189.4" y="182.5">STM32</text>
<text x="242.3" y="182.5">Page</text>
<text x="262.7" y="182.5">P1</text>
<text x="122.9" y="187.5">Drawn</text>
<text x="122.9" y="192.6">Reviewed</text>
<text x="183.2" y="202.8">Version</text>
<text x="206.9" y="202.8">Size</text>
<text x="247.2" y="202.8">Page 1 Total 1</text>
<text x="185.5" y="210.4">V1.0</text>
<text x="208.1" y="210.4">A4</text>
<text x="248.8" y="210.4">EasyEDA.com</text>
</g>
<text font-size="2.8" fill="#a00000" x="39.4" y="50" transform="rotate(-90 39.4 50)">1</text>
<g font-size="2.3" fill="#00f">
<text x="12.7" y="12.7">PZ254V-11-05P</text>
<text x="31.7" y="12.7">PZ254V-11-05P</text>
<text x="53.3" y="12.7">PZ254V-11-05P</text>
<text x="74.2" y="14">RST</text>
<text x="109.1" y="14">BOOT</text>
<text x="144.2" y="19.1">LED1</text>
<text x="179.1" y="21.6">1k</text>
<text x="192.2" y="22.9">SDA</text>
<text x="274.3" y="22.9">10uF</text>
<text x="85.1" y="26.7">100nF</text>
<text x="92.7" y="25.4">TS-1095PS-A1B2-C3D2</text>
<text x="123.2" y="24.2">10k</text>
<text x="129.5" y="25.4">TS-1095PS-A1B2-C3D2</text>
<text x="163.8" y="25.4">YLED0603R</text>
<text x="210.8" y="25.4">4.7k</text>
<text x="287" y="24.2">LIPOPLUS</text>
<text x="19.8" y="35.4" transform="rotate(-90 19.8 35.4)">RX</text>
<text x="22.4" y="35.2" transform="rotate(-90 22.4 35.2)">TX</text>
<text x="144.2" y="33">LED2</text>
<text x="179.1" y="35.6">1k</text>
<text x="192.4" y="31.8">SCL</text>
<text x="210.8" y="34.3">4.7k</text>
<text x="273" y="31.8">2.2uH</text>
<text x="24.9" y="36.8" transform="rotate(-90 24.9 36.8)">RST</text>
<text x="40.2" y="36.3" transform="rotate(-90 40.2 36.3)">DIO</text>
<text x="42.7" y="36.7" transform="rotate(-90 42.7 36.7)">CLK</text>
<text x="45.2" y="36.8" transform="rotate(-90 45.2 36.8)">RST</text>
<text x="61.7" y="36.9" transform="rotate(-90 61.7 36.9)">SDA</text>
<text x="64.3" y="36.7" transform="rotate(-90 64.3 36.7)">SCL</text>
<text x="66.8" y="36.5" transform="rotate(-90 66.8 36.5)">PB6</text>
<text x="163.8" y="39.4">YLED0603R</text>
<text x="229.9" y="36.9">16.2k</text>
<text x="243.8" y="38.1">TPS63900DSKR</text>
<text x="273" y="43.2">22uF</text>
<text x="12.2" y="50.8">PB5</text>
<text x="12.2" y="53.4">PB3</text>
<text x="54.6" y="50.8">LED1</text>
<text x="54.6" y="53.4">LED2</text>
<text x="217.2" y="52.1">PZ254V-11-03P</text>
<text x="12.2" y="55.9">PB4</text>
<text x="270.5" y="55.9">10uF</text>
<text x="287" y="57.2">LIPOPLUS</text>
<text x="30.5" y="62.3">SMQS-04R-TP</text>
<text x="274.3" y="64.8">2.2uH</text>
<text x="91" y="71.1">PB3</text>
<text x="229.9" y="69.9">36.5k</text>
<text x="243.8" y="71.1">TPS63900DSKR</text>
<text x="33" y="72.4">BM04B-SRSS-TB(LF)(SN)</text>
<text x="91" y="73.7">PB4</text>
<text x="91" y="76.2">PB5</text>
<text x="209.1" y="77.6" transform="rotate(-90 209.1 77.6)">EN5V</text>
<text x="91" y="78.8">PB6</text>
<text x="214.1" y="82.7" transform="rotate(-90 214.1 82.7)">LIPOPLUS</text>
<text x="273" y="81.3">22uF</text>
<text x="91" y="86.4">PA0</text>
<text x="166.4" y="86.4">CLK</text>
<text x="180.3" y="87.7">6.8pF</text>
<text x="24.9" y="94.1" transform="rotate(-90 24.9 94.1)">SDA</text>
<text x="27.5" y="93.8" transform="rotate(-90 27.5 93.8)">SCL</text>
<text x="180.3" y="90.2">32.768kHz</text>
<text x="80" y="99.1">ESDALC6V1-1U2</text>
<text x="91" y="101.6">PB4</text>
<text x="166.4" y="101.6">DIO</text>
<text x="166.4" y="96.5">PC13</text>
<text x="180.3" y="97.8">6.8pF</text>
<text x="27.9" y="105.4">PZ254V-11-05P</text>
<text x="92.1" y="106.7">RX</text>
<text x="92.4" y="104.2">TX</text>
<text x="166.4" y="106.7">SDA</text>
<text x="166.4" y="104.2">SCL</text>
<text x="85.1" y="110.5">100nF</text>
<text x="89.3" y="111.8">EN5V</text>
<text x="261.6" y="111.8">SDA</text>
<text x="60.2" y="114.3">RST</text>
<text x="88.8" y="116.9">BOOT</text>
<text x="166.4" y="116.9">PB0</text>
<text x="261.6" y="114.3">SCL</text>
<text x="227.3" y="123.2">MAX17048G+T10</text>
<text x="257.8" y="121.9">10k</text>
<text x="265.4" y="125.8">PA0</text>
<text x="36.3" y="129.3" transform="rotate(-90 36.3 129.3)">PB0</text>
<text x="80" y="130.8">100pF</text>
<text x="276.9" y="129.6">WJ500V-5.08-2P</text>
<text x="91.4" y="132.1">47nH</text>
<text x="109.2" y="136.9">STM32WLE5CCU6</text>
<text x="204.8" y="135.9">LIPOPLUS</text>
<text x="207" y="132.1">100nF</text>
<text x="94" y="139.7">68pF</text>
<text x="102.9" y="141">47nF</text>
<text x="168.9" y="139.7">32MHz</text>
<text x="265.4" y="139.7">MBRX120LF-TP</text>
<text x="16.5" y="146.1">6GHz</text>
<text x="190.5" y="147.3">B2B-PH-K-S(LF)(SN)</text>
<text x="214.6" y="146.1">10k</text>
<text x="229.9" y="153.7">BQ25185DLHR</text>
<text x="35.6" y="157.5">100</text>
<text x="82.1" y="158" transform="rotate(-90 82.1 158)">BALFHB-WL-02D3</text>
<text x="264.2" y="156.2">10k</text>
<text x="274.3" y="156.2">12k</text>
<text x="284.5" y="156.2">300</text>
<text x="26.7" y="165.1">0</text>
<text x="36.8" y="166.4">1nF</text>
<text x="190.5" y="162.6">WJ500V-5.08-2P</text>
<text x="43.2" y="172.7">100nF</text>
<text x="27.9" y="176.6">68pF</text>
<text x="19" y="190.5">100</text>
<text x="30.5" y="191.8">1nF</text>
<text x="35.6" y="188">BGS12SN6E6327XTSA1</text>
<text x="64.8" y="186.7">68pF</text>
<text x="36.8" y="198.1">100nF</text>
<text x="17.3" y="210.7" transform="rotate(-90 17.3 210.7)">PC13</text>
</g>
<g font-size="2.3">
<text x="15" y="17.3" transform="rotate(-90 15 17.3)">1</text>
<text x="17.5" y="17.3" transform="rotate(-90 17.5 17.3)">2</text>
<text x="20.1" y="17.3" transform="rotate(-90 20.1 17.3)">3</text>
<text x="22.6" y="17.3" transform="rotate(-90 22.6 17.3)">4</text>
<text x="25.1" y="17.3" transform="rotate(-90 25.1 17.3)">5</text>
<text x="35.3" y="17.3" transform="rotate(-90 35.3 17.3)">1</text>
<text x="37.8" y="17.3" transform="rotate(-90 37.8 17.3)">2</text>
<text x="40.4" y="17.3" transform="rotate(-90 40.4 17.3)">3</text>
<text x="42.9" y="17.3" transform="rotate(-90 42.9 17.3)">4</text>
<text x="45.5" y="17.3" transform="rotate(-90 45.5 17.3)">5</text>
<text x="56.9" y="17.3" transform="rotate(-90 56.9 17.3)">1</text>
<text x="59.4" y="17.3" transform="rotate(-90 59.4 17.3)">2</text>
<text x="62" y="17.3" transform="rotate(-90 62 17.3)">3</text>
<text x="64.5" y="17.3" transform="rotate(-90 64.5 17.3)">4</text>
<text x="67.1" y="17.3" transform="rotate(-90 67.1 17.3)">5</text>
<text x="91.4" y="16.8">1</text>
<text x="97.8" y="16.8">2</text>
<text x="128.3" y="16.8">1</text>
<text x="134.6" y="16.8">2</text>
<text x="13.7" y="19.7" transform="rotate(-90 13.7 19.7)">1</text>
<text x="16.3" y="19.7" transform="rotate(-90 16.3 19.7)">2</text>
<text x="18.8" y="19.7" transform="rotate(-90 18.8 19.7)">3</text>
<text x="21.3" y="19.7" transform="rotate(-90 21.3 19.7)">4</text>
<text x="23.9" y="19.7" transform="rotate(-90 23.9 19.7)">5</text>
<text x="34" y="19.7" transform="rotate(-90 34 19.7)">1</text>
<text x="36.6" y="19.7" transform="rotate(-90 36.6 19.7)">2</text>
<text x="39.1" y="19.7" transform="rotate(-90 39.1 19.7)">3</text>
<text x="41.7" y="19.7" transform="rotate(-90 41.7 19.7)">4</text>
<text x="44.2" y="19.7" transform="rotate(-90 44.2 19.7)">5</text>
<text x="55.6" y="19.7" transform="rotate(-90 55.6 19.7)">1</text>
<text x="58.2" y="19.7" transform="rotate(-90 58.2 19.7)">2</text>
<text x="60.7" y="19.7" transform="rotate(-90 60.7 19.7)">3</text>
<text x="63.2" y="19.7" transform="rotate(-90 63.2 19.7)">4</text>
<text x="65.8" y="19.7" transform="rotate(-90 65.8 19.7)">5</text>
<text x="91.4" y="21.8">3</text>
<text x="97.8" y="21.8">4</text>
<text x="128.3" y="21.8">3</text>
<text x="134.6" y="21.8">4</text>
<text x="242.5" y="23.1">1</text>
<text x="255.1" y="21.8">EP</text>
<text x="259.2" y="23.1">10</text>
<text x="259.2" y="20.6">11</text>
<text x="242.5" y="25.7">2</text>
<text x="242.5" y="28.2">3</text>
<text x="244.8" y="24.4">EN</text>
<text x="244.8" y="26.9">SEL</text>
<text x="244.8" y="29.5">CFG1</text>
<text x="253.1" y="29.5">GND</text>
<text x="254.1" y="26.9">LX1</text>
<text x="254.4" y="24.4">VIN</text>
<text x="259.2" y="28.2">8</text>
<text x="259.2" y="25.7">9</text>
<text x="242.5" y="30.7">4</text>
<text x="242.5" y="33.3">5</text>
<text x="244.8" y="32">CFG2</text>
<text x="244.8" y="34.5">CFG3 VOUT</text>
<text x="254.1" y="32">LX2</text>
<text x="259.2" y="33.3">6</text>
<text x="259.2" y="30.7">7</text>
<text x="29.1" y="52.3">2</text>
<text x="29.1" y="49.8">1</text>
<text x="40.8" y="49.8">8</text>
<text x="40.8" y="52.3">7</text>
<text x="208" y="54" transform="rotate(-90 208 54)">1</text>
<text x="209.3" y="51.6" transform="rotate(-90 209.3 51.6)">1</text>
<text x="210.6" y="54" transform="rotate(-90 210.6 54)">2</text>
<text x="211.8" y="51.6" transform="rotate(-90 211.8 51.6)">2</text>
<text x="213.1" y="54" transform="rotate(-90 213.1 54)">3</text>
<text x="214.4" y="51.6" transform="rotate(-90 214.4 51.6)">3</text>
<text x="259.2" y="53.6">11</text>
<text x="29.1" y="57.4">4</text>
<text x="29.1" y="54.9">3</text>
<text x="40.8" y="54.9">6</text>
<text x="40.8" y="57.4">5</text>
<text x="242.5" y="56.1">1</text>
<text x="242.5" y="58.7">2</text>
<text x="244.8" y="57.4">EN</text>
<text x="244.8" y="59.9">SEL</text>
<text x="254.1" y="59.9">LX1</text>
<text x="254.4" y="57.4">VIN</text>
<text x="255.1" y="54.9">EP</text>
<text x="259.2" y="58.7">9</text>
<text x="259.2" y="56.1">10</text>
<text x="242.5" y="61.2">3</text>
<text x="242.5" y="63.8">4</text>
<text x="244.8" y="62.5">CFG1</text>
<text x="244.8" y="65">CFG2</text>
<text x="253.1" y="62.5">GND</text>
<text x="254.1" y="65">LX2</text>
<text x="259.2" y="63.8">7</text>
<text x="259.2" y="61.2">8</text>
<text x="107.8" y="70.1">1</text>
<text x="110.2" y="71.4">PB3</text>
<text x="130.1" y="68.2" transform="rotate(-90 130.1 68.2)">49</text>
<text x="140.5" y="71.4">VSSSMPS</text>
<text x="152.5" y="70.1">48</text>
<text x="242.5" y="66.3">5</text>
<text x="244.8" y="67.6">CFG3 VOUT</text>
<text x="259.2" y="66.3">6</text>
<text x="18.8" y="76.8" transform="rotate(-90 18.8 76.8)">1</text>
<text x="20.1" y="74.5" transform="rotate(-90 20.1 74.5)">1</text>
<text x="21.3" y="76.8" transform="rotate(-90 21.3 76.8)">2</text>
<text x="22.6" y="74.5" transform="rotate(-90 22.6 74.5)">2</text>
<text x="23.9" y="76.8" transform="rotate(-90 23.9 76.8)">3</text>
<text x="25.1" y="74.5" transform="rotate(-90 25.1 74.5)">3</text>
<text x="26.4" y="76.8" transform="rotate(-90 26.4 76.8)">4</text>
<text x="27.7" y="74.5" transform="rotate(-90 27.7 74.5)">4</text>
<text x="29" y="76.8" transform="rotate(-90 29 76.8)">0</text>
<text x="30.2" y="74.5" transform="rotate(-90 30.2 74.5)">0</text>
<text x="107.8" y="72.6">2</text>
<text x="107.8" y="75.2">3</text>
<text x="107.8" y="77.7">4</text>
<text x="110.2" y="73.9">PB4</text>
<text x="110.2" y="76.5">PB5</text>
<text x="131.3" y="72.3" transform="rotate(-90 131.3 72.3)">EP</text>
<text x="140.2" y="76.5">VDDSMPS</text>
<text x="140.7" y="73.9">VLXSMPS</text>
<text x="152.5" y="77.7">45</text>
<text x="152.5" y="75.2">46</text>
<text x="152.5" y="72.6">47</text>
<text x="107.8" y="80.3">5</text>
<text x="107.8" y="82.8">6</text>
<text x="110.2" y="79">PB6</text>
<text x="110.2" y="81.5">PB7</text>
<text x="140.6" y="79">VFBSMPS</text>
<text x="146.7" y="81.5">VDD</text>
<text x="152.5" y="82.8">43</text>
<text x="152.5" y="80.3">44</text>
<text x="107.8" y="85.3">7</text>
<text x="107.8" y="87.9">8</text>
<text x="110.2" y="84.1">PB8</text>
<text x="110.2" y="86.6">PA0</text>
<text x="110.2" y="89.2">PA1</text>
<text x="145.2" y="89.2">VDDA</text>
<text x="145.9" y="86.6">PA14</text>
<text x="145.9" y="84.1">PA15</text>
<text x="152.5" y="87.9">41</text>
<text x="152.5" y="85.3">42</text>
<text x="106.6" y="93">10</text>
<text x="106.6" y="95.5">11</text>
<text x="107.8" y="90.4">9</text>
<text x="110.2" y="91.7">PA2</text>
<text x="110.2" y="94.2">PA3</text>
<text x="131.5" y="91.7">PC15-OSC32_OUT</text>
<text x="134" y="94.2">PC14-OSC32_IN</text>
<text x="152.5" y="95.5">38</text>
<text x="152.5" y="93">39</text>
<text x="152.5" y="90.4">40</text>
<text x="106.6" y="98">12</text>
<text x="106.6" y="100.6">13</text>
<text x="110.2" y="96.8">VDD</text>
<text x="110.2" y="99.3">PA4</text>
<text x="110.2" y="101.9">PA5</text>
<text x="145.5" y="99.3">VBAT</text>
<text x="145.8" y="96.8">PC13</text>
<text x="145.9" y="101.9">PA13</text>
<text x="152.5" y="100.6">36</text>
<text x="152.5" y="98">37</text>
<text x="106.6" y="103.1">14</text>
<text x="106.6" y="105.7">15</text>
<text x="110.2" y="104.4">PA6</text>
<text x="110.2" y="106.9">PA7</text>
<text x="145.9" y="106.9">PA11</text>
<text x="145.9" y="104.4">PA12</text>
<text x="152.5" y="105.7">34</text>
<text x="152.5" y="103.1">35</text>
<text x="30.2" y="112.4" transform="rotate(-90 30.2 112.4)">1</text>
<text x="31.5" y="110.1" transform="rotate(-90 31.5 110.1)">1</text>
<text x="32.8" y="112.4" transform="rotate(-90 32.8 112.4)">2</text>
<text x="34" y="110.1" transform="rotate(-90 34 110.1)">2</text>
<text x="35.3" y="112.4" transform="rotate(-90 35.3 112.4)">3</text>
<text x="36.6" y="110.1" transform="rotate(-90 36.6 110.1)">3</text>
<text x="37.8" y="112.4" transform="rotate(-90 37.8 112.4)">4</text>
<text x="39.1" y="110.1" transform="rotate(-90 39.1 110.1)">4</text>
<text x="40.4" y="112.4" transform="rotate(-90 40.4 112.4)">5</text>
<text x="41.7" y="110.1" transform="rotate(-90 41.7 110.1)">5</text>
<text x="106.6" y="108.2">16</text>
<text x="106.6" y="110.7">17</text>
<text x="106.6" y="113.3">18</text>
<text x="110.2" y="109.5">PA8</text>
<text x="110.2" y="112">PA9</text>
<text x="145.9" y="112">PB12</text>
<text x="145.9" y="109.5">PA10</text>
<text x="152.5" y="113.3">31</text>
<text x="152.5" y="110.7">32</text>
<text x="152.5" y="108.2">33</text>
<text x="225.9" y="110.7">1</text>
<text x="225.9" y="113.3">2</text>
<text x="228.3" y="112">CTG</text>
<text x="242" y="112">SDA</text>
<text x="243.7" y="109.5">EP</text>
<text x="247.8" y="113.3">7</text>
<text x="247.8" y="110.7">8</text>
<text x="247.8" y="108.2">9</text>
<text x="106.6" y="115.8">19</text>
<text x="106.6" y="118.4">20</text>
<text x="110.2" y="114.6">NRST</text>
<text x="110.2" y="117.1">PH3-BOOT0</text>
<text x="110.2" y="119.6">RFI_P</text>
<text x="134.1" y="117.1">PB0-VDD_TCXO</text>
<text x="138.3" y="119.6">VDDRF1V55</text>
<text x="147.2" y="114.6">PB2</text>
<text x="152.5" y="118.4">29</text>
<text x="152.5" y="115.8">30</text>
<text x="225.9" y="115.8">3</text>
<text x="225.9" y="118.4">4</text>
<text x="228.3" y="114.6">CELL</text>
<text x="228.3" y="117.1">VDD</text>
<text x="228.3" y="119.6">GND</text>
<text x="239" y="117.1">QSTRT</text>
<text x="239.6" y="119.6">ALRT#</text>
<text x="242.3" y="114.6">SCL</text>
<text x="247.8" y="118.4">5</text>
<text x="247.8" y="115.8">6</text>
<text x="106.6" y="120.9">21</text>
<text x="106.6" y="123.4">22</text>
<text x="106.6" y="126">23</text>
<text x="110.2" y="122.2">RFI_N</text>
<text x="110.2" y="124.7">RFO_LP</text>
<text x="140.5" y="124.7">OSC_OUT</text>
<text x="143.6" y="122.2">VDDRF</text>
<text x="152.5" y="126">26</text>
<text x="152.5" y="123.4">27</text>
<text x="152.5" y="120.9">28</text>
<text x="106.6" y="128.5">24</text>
<text x="110.2" y="127.3">RFO_HP</text>
<text x="110.2" y="129.8">VR_PA</text>
<text x="143" y="127.3">OSC_IN</text>
<text x="143.6" y="129.8">VDDPA</text>
<text x="152.5" y="128.5">25</text>
<text x="166.6" y="129.8">4</text>
<text x="180.1" y="129.8">3</text>
<text x="14" y="134.9">2</text>
<text x="17" y="135.9">GND</text>
<text x="24.4" y="137.6" transform="rotate(-90 24.4 137.6)">SIG</text>
<text x="26.2" y="135.9">GND</text>
<text x="33" y="134.9">3</text>
<text x="69.6" y="135" transform="rotate(-90 69.6 135)">B1</text>
<text x="72.1" y="135" transform="rotate(-90 72.1 135)">A3</text>
<text x="74.7" y="135" transform="rotate(-90 74.7 135)">A2</text>
<text x="77.2" y="135" transform="rotate(-90 77.2 135)">A1</text>
<text x="166.6" y="134.9">1</text>
<text x="180.1" y="134.9">2</text>
<text x="199.4" y="137.4">1</text>
<text x="228.5" y="134.9">1</text>
<text x="228.5" y="137.4">2</text>
<text x="230.8" y="136.1">SYS</text>
<text x="254.6" y="136.1">IN</text>
<text x="257.9" y="137.4">9</text>
<text x="257.9" y="134.9">10</text>
<text x="287.8" y="134.4">1</text>
<text x="287.8" y="136.9">2</text>
<text x="290.9" y="135.4">1</text>
<text x="290.9" y="137.9">2</text>
<text x="23.4" y="140.7" transform="rotate(-90 23.4 140.7)">1</text>
<text x="70.9" y="142.4" transform="rotate(-90 70.9 142.4)">GND2</text>
<text x="78.5" y="143.9" transform="rotate(-90 78.5 143.9)">RFO_in</text>
<text x="195.6" y="138.4">1</text>
<text x="195.6" y="143.5">2</text>
<text x="199.4" y="142.5">2</text>
<text x="228.5" y="140">3</text>
<text x="228.5" y="142.5">4</text>
<text x="230.8" y="138.7">BAT</text>
<text x="230.8" y="141.2">STAT2</text>
<text x="230.8" y="143.8">CE#</text>
<text x="245.9" y="143.8">ILIM/VSET</text>
<text x="249.8" y="138.7">STAT1</text>
<text x="251.8" y="141.2">ISET</text>
<text x="257.9" y="142.5">7</text>
<text x="257.9" y="140">8</text>
<text x="73.4" y="146.9" transform="rotate(-90 73.4 146.9)">RFI_P_out</text>
<text x="75.9" y="147" transform="rotate(-90 75.9 147)">RFI_N_out</text>
<text x="228.5" y="145">5</text>
<text x="230.8" y="146.3">GND</text>
<text x="244.1" y="147.8" transform="rotate(-90 244.1 147.8)">EP</text>
<text x="249.8" y="146.3">TS/MR</text>
<text x="257.9" y="145">6</text>
<text x="194.3" y="155.7">2</text>
<text x="197.3" y="154.7">2</text>
<text x="243.1" y="150.8" transform="rotate(-90 243.1 150.8)">11</text>
<text x="194.3" y="158.3">1</text>
<text x="197.3" y="157.3">1</text>
<text x="70.9" y="164.7" transform="rotate(-90 70.9 164.7)">GND3</text>
<text x="73.4" y="164.7" transform="rotate(-90 73.4 164.7)">RFO_out</text>
<text x="75.9" y="164.7" transform="rotate(-90 75.9 164.7)">GND1</text>
<text x="78.5" y="164.7" transform="rotate(-90 78.5 164.7)">RFI_in</text>
<text x="69.6" y="168.5" transform="rotate(-90 69.6 168.5)">B2</text>
<text x="72.1" y="168.6" transform="rotate(-90 72.1 168.6)">C1</text>
<text x="74.7" y="168.6" transform="rotate(-90 74.7 168.6)">C2</text>
<text x="77.2" y="168.6" transform="rotate(-90 77.2 168.6)">C3</text>
<text x="34.2" y="176.8">4</text>
<text x="34.2" y="179.3">5</text>
<text x="36.5" y="178.1">VDD</text>
<text x="50.7" y="178.1">RF1</text>
<text x="56" y="179.3">2</text>
<text x="56" y="176.8">3</text>
<text x="34.2" y="181.9">6</text>
<text x="36.5" y="180.6">RFIN</text>
<text x="36.5" y="183.1">CTRL</text>
<text x="49.9" y="180.6">GND</text>
<text x="50.7" y="183.1">RF2</text>
<text x="56" y="181.9">1</text>
</g>
<g font-size="2.3" fill="#000080">
<text x="27.9" y="15.3">H1</text>
<text x="48.3" y="15.3">H7</text>
<text x="69.8" y="15.3">H5</text>
<text x="163.8" y="15.3">LED1</text>
<text x="179.1" y="16.5">R3</text>
<text x="184.3" y="15.3">VCC</text>
<text x="243.8" y="17.8">U3</text>
<text x="277.6" y="17" transform="rotate(-90 277.6 17)">GND</text>
<text x="123.2" y="21.6">R12</text>
<text x="210.8" y="20.3">R5</text>
<text x="216" y="19.1">VCC</text>
<text x="274.3" y="20.3">C4</text>
<text x="163.8" y="29.2">LED2</text>
<text x="184.3" y="29.2">VCC</text>
<text x="210.8" y="29.2">R6</text>
<text x="216" y="28">VCC</text>
<text x="273" y="29.2">U6</text>
<text x="8.9" y="34.3">GND</text>
<text x="31.8" y="34.3">GND</text>
<text x="50.8" y="34.3">GND</text>
<text x="129.7" y="34.3">VCC</text>
<text x="179.1" y="30.5">R4</text>
<text x="229.9" y="31.8">R2</text>
<text x="273" y="35.6">C2</text>
<text x="289.1" y="31" transform="rotate(-90 289.1 31)">GND</text>
<text x="14.1" y="40.7">VCC</text>
<text x="56" y="40.7">VCC</text>
<text x="82.6" y="36.9">GND</text>
<text x="94" y="36.9">GND</text>
<text x="118.1" y="38.1">GND</text>
<text x="263" y="41.9">VCC</text>
<text x="30.5" y="47">U7</text>
<text x="223.5" y="47">GND</text>
<text x="217.2" y="49.6">H8</text>
<text x="243.8" y="50.8">U4</text>
<text x="270.5" y="53.4">C3</text>
<text x="273.8" y="50" transform="rotate(-90 273.8 50)">GND</text>
<text x="65.6" y="57.5" transform="rotate(-90 65.6 57.5)">VCC</text>
<text x="229.9" y="64.8">R1</text>
<text x="274.3" y="62.3">U5</text>
<text x="289.1" y="64" transform="rotate(-90 289.1 64)">GND</text>
<text x="33" y="69.9">CN2</text>
<text x="263.4" y="76.2">+5V</text>
<text x="273" y="73.7">C1</text>
<text x="180.3" y="80">C17</text>
<text x="221" y="78.8">GND</text>
<text x="180.3" y="87.7">U14</text>
<text x="195.1" y="85.6" transform="rotate(-90 195.1 85.6)">GND</text>
<text x="16.5" y="91.5">GND</text>
<text x="84.6" y="93.2" transform="rotate(-90 84.6 93.2)">GND</text>
<text x="180.3" y="90.2">C18</text>
<text x="195.1" y="95.7" transform="rotate(-90 195.1 95.7)">GND</text>
<text x="19.2" y="96.5">VCC</text>
<text x="80" y="96.5">D2</text>
<text x="44.4" y="108">H9</text>
<text x="85.1" y="108">C19</text>
<text x="88.4" y="105.9" transform="rotate(-90 88.4 105.9)">GND</text>
<text x="227.3" y="105.4">U12</text>
<text x="28.1" y="118.1">VCC</text>
<text x="218" y="118.5" transform="rotate(-90 218 118.5)">VCC</text>
<text x="257.8" y="116.9">R11</text>
<text x="27.5" y="125" transform="rotate(-90 27.5 125)">GND</text>
<text x="163.8" y="124.5">GND</text>
<text x="209.1" y="121.1" transform="rotate(-90 209.1 121.1)">GND</text>
<text x="270" y="121" transform="rotate(-90 270 121)">VCC</text>
<text x="67.3" y="127">GND</text>
<text x="91.4" y="129.6">L1</text>
<text x="168.9" y="127">X1</text>
<text x="223" y="130" transform="rotate(-90 223 130)">GND</text>
<text x="16.5" y="132.1">JP1</text>
<text x="81.3" y="137.2">U11</text>
<text x="109.2" y="133.4">U10</text>
<text x="190.5" y="133.4">CN1</text>
<text x="229.9" y="132.1">U8</text>
<text x="265.4" y="132.1">D1</text>
<text x="290.8" y="132.1">P1</text>
<text x="34.3" y="143.5">GND</text>
<text x="102.9" y="138.5">C10</text>
<text x="179.1" y="142.3">GND</text>
<text x="214.6" y="141">R7</text>
<text x="8.9" y="147.3">GND</text>
<text x="30.6" y="147.3">VCC</text>
<text x="283.2" y="144.8">GND</text>
<text x="35.6" y="155">R14</text>
<text x="91.5" y="153.7">GND</text>
<text x="99.1" y="153.7">GND</text>
<text x="190.5" y="152.4">P2</text>
<text x="264.2" y="153.7">R8</text>
<text x="274.3" y="153.7">R9</text>
<text x="284.5" y="153.7">R10</text>
<text x="219.7" y="158.8">GND</text>
<text x="26.7" y="162.6">R13</text>
<text x="43.2" y="165.1">C13</text>
<text x="51.6" y="164.3" transform="rotate(-90 51.6 164.3)">GND</text>
<text x="198.1" y="165.1">GND</text>
<text x="265.4" y="166.4">GND</text>
<text x="55.4" y="170.7" transform="rotate(-90 55.4 170.7)">GND</text>
<text x="67.3" y="175.3">GND</text>
<text x="72.4" y="175.3">GND</text>
<text x="65.6" y="182.1" transform="rotate(-90 65.6 182.1)">GND</text>
<text x="68.6" y="184.2">C11</text>
<text x="19" y="188">R15</text>
<text x="36.8" y="195.6">C15</text>
<text x="24.1" y="202">GND</text>
<text x="30.5" y="205.8">GND</text>
</g>
<g font-size="1.5" fill="#000080">
<text x="92.7" y="15.4">SW1</text>
<text x="129.5" y="15.4">SW2</text>
<text x="86.4" y="21.8">C7</text>
<text x="80" y="123.4">C8</text>
<text x="207" y="124.6">C6</text>
<text x="95.2" y="136.1">C9</text>
<text x="35.6" y="161.5">C14</text>
<text x="27.9" y="174.2">C12</text>
<text x="35.6" y="174.2">U13</text>
<text x="30.5" y="189.4">C16</text>
</g>
</svg>
